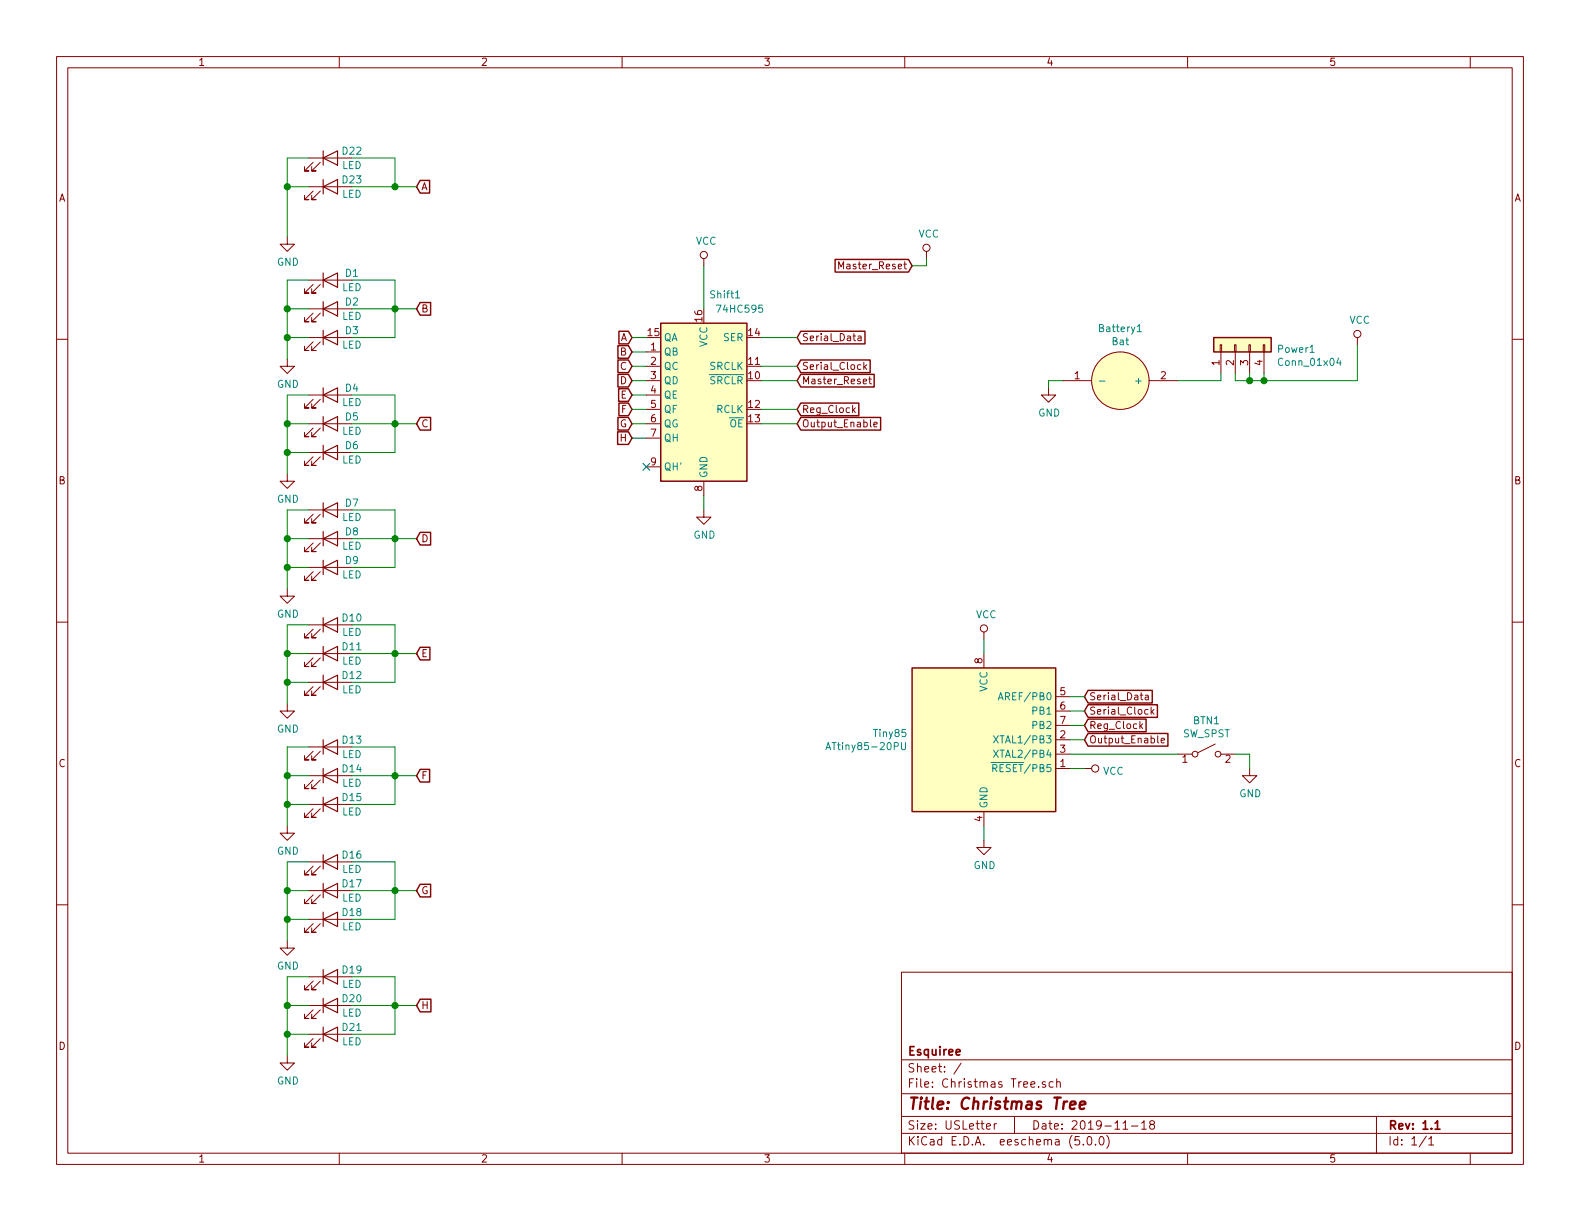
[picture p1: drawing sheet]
<svg xmlns="http://www.w3.org/2000/svg" width="279mm" height="216mm" viewBox="0 0 279 216" stroke-linecap="round" stroke-linejoin="round" font-family="sans-serif">
<g fill="none" stroke="#840000" stroke-width=".18">
<path d="M10 10h259.4v195.9h-259.4zM12 12h255.4v191.9h-255.4zM60 10v2M110 10v2M160 10v2M210 10v2M260 10v2M54.6 27.9h7.6M54.6 33h7.6M55.4 28.7l-1.6 1.5h.8h-.8v-.7M55.4 33.8l-1.6 1.5h.8h-.8v-.8M56.6 28.7l-1.5 1.5h.8h-.8v-.7"/>
<path d="M56.6 33.8l-1.5 1.5h.8h-.8v-.8M10 60h2M50.8 41.9v1.3h1.3l-1.3 1.3-1.3-1.3h1.3M54.6 49.5h7.6M54.6 54.6h7.6M54.6 59.7h7.6M55.4 50.3l-1.6 1.5h.8h-.8v-.7M55.4 55.4l-1.6 1.5h.8h-.8v-.8M56.6 50.3l-1.5 1.5h.8h-.8v-.7M56.6 55.4l-1.5 1.5h.8h-.8v-.8M124.5 45.7v1.3M148.3 47.5v-1.2l.4 .9 .5-.9v1.2"/>
<path d="M151.7 59.5h.5l.1 .7M152.3 59.7l-.4 .1-.2 .1v.3h.6M163.8 44.5v1.2M240 59.7v1.3M267.4 60h2M50.8 63.5v1.3h1.3l-1.3 1.2-1.3-1.2h1.3M54.6 69.9h7.6M54.6 74.9h7.6M55.4 60.5l-1.6 1.5h.8h-.8v-.8M55.4 70.6l-1.6 1.5h.8h-.8v-.7M55.4 75.7l-1.6 1.5h.8h-.8v-.7M56.6 60.5l-1.5 1.5h.8h-.8v-.8"/>
<path d="M56.6 70.6l-1.5 1.5h.8h-.8v-.7M56.6 75.7l-1.5 1.5h.8h-.8v-.7M114.3 67.3h2.5M114.3 62.2h2.5M114.3 64.8h2.5M114.3 69.9h2.5M114.3 72.4h2.5M114.3 74.9h2.5M114.3 77.5h2.5M150.9 72.5l.4 .4M151.3 72.1l-.5 .5M152.8 64.1v1.2"/>
<path d="M152.9 64.8l.4 .5M153.3 64.5l-.5 .5M153.6 67h.5M153.8 66.6v1.1l.3 .2M154.5 75.1l.6-.1v-.3h-.4l-.2 .1 .1 .6h.5M185.4 68.6v1.3h1.3l-1.3 1.2-1.3-1.2h1.3M188 67.3h5M203.2 67.3h5.1M215.8 61h.2v1.2h-.2zM215.9 62.2v3.8M218.3 61h.3v1.2h-.3zM218.4 62.2v3.8"/>
<path d="M220.9 61h.2v1.2h-.2zM221 62.2v3.8M223.4 61h.2v1.2h-.2zM223.5 62.2v3.8M50.8 83.8v1.3h1.3l-1.3 1.3-1.3-1.3h1.3M54.6 80h7.6M54.6 90.2h7.6M54.6 95.3h7.6M55.4 80.8l-1.6 1.5h.8h-.8v-.8M55.4 90.9l-1.6 1.6h.8h-.8v-.8M55.4 96l-1.6 1.5h.8h-.8v-.7M56.6 80.8l-1.5 1.5h.8h-.8v-.8"/>
<path d="M56.6 90.9l-1.5 1.6h.8h-.8v-.8M56.6 96l-1.5 1.5h.8h-.8v-.7M114.3 82.6h2.5M124.5 90.2v1.2h1.2l-1.2 1.3-1.3-1.3h1.3M124.5 85.1v2.5M10 110h2M50.8 104.1v1.3h1.3l-1.3 1.3-1.3-1.3h1.3M54.6 100.3h7.6M54.6 110.5h7.6M54.6 115.6h7.6M55.4 101.1l-1.6 1.5h.8h-.8v-.7M55.4 111.3l-1.6 1.5h.8h-.8v-.8"/>
<path d="M55.4 116.3l-1.6 1.6h.8h-.8v-.8M56.6 101.1l-1.5 1.5h.8h-.8v-.7M56.6 111.3l-1.5 1.5h.8h-.8v-.8M56.6 116.3l-1.5 1.6h.8h-.8v-.8M174 111.8v1.2M174 115.6v2.5M267.4 110h2M50.8 124.5v1.2h1.3l-1.3 1.3-1.3-1.3h1.3M54.6 120.7h7.6M54.6 132.1h7.6M54.6 137.2h7.6M55.4 121.4l-1.6 1.5h.8h-.8v-.7"/>
<path d="M55.4 132.8l-1.6 1.6h.8h-.8v-.8M55.4 137.9l-1.6 1.5h.8h-.8v-.7M56.6 121.4l-1.5 1.5h.8h-.8v-.7M56.6 132.8l-1.5 1.6h.8h-.8v-.8M56.6 137.9l-1.5 1.5h.8h-.8v-.7M186.7 135.9h2.5M186.7 130.8h2.5M186.7 133.4h2.5M186.7 123.2h2.5M186.7 125.7h2.5M186.7 128.3h2.5M191.8 135.9h1.2"/>
<path d="M201.7 128.3l.4 .5M202.1 128l-.5 .5M202.5 123h.5l.1 .7M203.1 123.2l-.4 .1-.2 .1v.3h.6M203.6 125v1.3M203.7 125.8l.4 .5M204.1 125.5l-.5 .4M205.3 130.9l.6-.1v-.2l-.4-.1-.2 .2 .1 .6h.5M208.3 133.4h2.5M214.9 131.6l-3.1 1.5M215.9 133.4h2.5M221 135.9v1.3h1.2l-1.2 1.2-1.3-1.2h1.3"/>
<path d="M10 160h2M50.8 146.1v1.2h1.3l-1.3 1.3-1.3-1.3h1.3M54.6 142.2h7.6M54.6 152.4h7.6M54.6 157.5h7.6M55.4 143l-1.6 1.5h.8h-.8v-.7M55.4 153.2l-1.6 1.5h.8h-.8v-.8M55.4 158.2l-1.6 1.6h.8h-.8v-.8M56.6 143l-1.5 1.5h.8h-.8v-.7M56.6 153.2l-1.5 1.5h.8h-.8v-.8M56.6 158.2l-1.5 1.6h.8h-.8v-.8M174 148.6v1.3h1.3l-1.3 1.2-1.3-1.2h1.3"/>
<path d="M174 143.5v2.6M267.4 160h2M50.8 166.4v1.2h1.3l-1.3 1.3-1.3-1.3h1.3M54.6 162.6h7.6M54.6 172.7h7.6M54.6 177.8h7.6M55.4 163.3l-1.6 1.5h.8h-.8v-.7M55.4 173.5l-1.6 1.5h.8h-.8v-.8M55.4 178.6l-1.6 1.5h.8h-.8v-.8M56.6 163.3l-1.5 1.5h.8h-.8v-.7M56.6 173.5l-1.5 1.5h.8h-.8v-.8M56.6 178.6l-1.5 1.5h.8h-.8v-.8"/>
<path d="M159.4 171.9h108v32h-108zM50.8 186.7v1.3h1.3l-1.3 1.2-1.3-1.2h1.3M54.6 182.9h7.6M55.4 183.6l-1.6 1.6h.8h-.8v-.8M56.6 183.6l-1.5 1.6h.8h-.8v-.8M159.4 197.4h108M159.4 193.4h108M159.4 187.4h108M170 188l-1.3 1.9M174.4 199.2l.8-.2-.1-.2-.4-.1-.3 .2 .1 .7h.6M175.8 198.7v1M176.2 198.7l-.3 .1-.1 .2"/>
<path d="M179.4 197.4v3M183.7 192.1v.2M184.9 191.3h-.4l-.2 .2 .1 .2 .5 .1v.4h-.6M186.2 191.3h-.4l-.3 .2 .1 .6 .2 .2 .4-.1M186.9 191.4l.2-.1h.4v1M186.9 190.8v1.5M198.6 199.7h.8M200.1 199.1h1.1M201.9 198.6l.4-.4v1.5M201.9 199.7h.8M203.6 198.8l-.3-.3 .1-.2 .2-.1h.4l.2 .3-.1 .2-.6 .2a.48 .48 0 0 0-.1 .6l.2 .2 .5-.2a.48 .48 0 0 0-.1-.6l-.1-.1M243.4 197.4v6.5"/>
<path d="M60 203.9v2M110 203.9v2M159.4 200.4h108M160 203.9v2M190.9 201h-.8v.7l.2-.2 .5 .1 .1 .2v.5l-.2 .2-.6-.2M191.6 202.3v.2M192.4 201h.3a.94 .94 0 0 1 0 1.5 .82 .82 0 0 1-.3-1.5zM193.7 202.3v.2M194.6 201h.1a.8 .8 0 0 1 .5 .7 .8 .8 0 0 1-.5 .8 1 1 0 0 1-.1-1.5zM195.7 200.8a1.71 1.71 0 0 1 0 2.2M210 203.9v2M252.2 200.9l-1.2 1.9"/>
<path d="M252.7 201.4l.4-.4v1.5M252.7 202.5h.8M260 203.9v2"/>
<circle cx="124.5" cy="45.1" r=".63"/>
<circle cx="163.8" cy="43.8" r=".63"/>
<circle cx="240" cy="59.1" r=".63"/>
<circle cx="198.1" cy="67.3" r="5.1"/>
<circle cx="174" cy="111.1" r=".63"/>
<circle cx="193.7" cy="135.9" r=".63"/>
<circle cx="211.3" cy="133.4" r=".51"/>
<circle cx="215.4" cy="133.4" r=".51"/>
</g>
<path d="M253.8 198.6l.4-.4v1.5M253.8 199.7h.8" fill="none" stroke="#840000" stroke-width=".3"/>
<path d="M189.2 195.4l1-.2-.1-.4h-.7l-.2 1 .2 .3 .6-.1M190.9 195.4l1-.2v-.4h-.6l-.3 .2v1l.1 .1 .6-.1" fill="none" stroke="#840000" stroke-width=".41"/>
<g fill="#ffffc2" stroke="#ffffc2" stroke-width=".18">
<path d="M161.3 118.1h25.4v25.4h-25.4z"/>
<path d="M214.6 59.7h10.2v2.5h-10.2z"/>
<path d="M116.8 57.2h15.3v27.9h-15.3z"/>
<circle cx="198.1" cy="67.3" r="5.1"/>
</g>
<g fill="none" stroke="#840000" stroke-width=".25">
<path d="M74.3 31.9h1.7v2.2h-1.7l-.6-1.1zM74.3 53.5h1.8v2.2h-1.8l-.6-1.1zM109.4 58.6h1.7l.7 1.1-.7 1.1h-1.7zM116.8 57.2h15.3v27.9h-15.3zM141.6 58.6h11.4v2.2h-11.4l-.6-1.1zM147.7 45.9h13l.6 1.1-.6 1.1h-13zM214.6 59.7h10.2v2.5h-10.2zM74.3 73.8h1.8v2.2h-1.8l-.6-1.1zM109.2 76.4h1.9l.7 1.1-.7 1.1h-1.9zM109.3 61.1h1.8l.7 1.1-.7 1.1h-1.8zM109.3 63.7h1.8l.7 1.1-.7 1.1h-1.8zM109.3 66.2h1.8l.7 1.1-.7 1.1h-1.8z"/>
<path d="M109.3 73.8h1.8l.7 1.1-.7 1.1h-1.8zM109.4 68.7h1.7l.7 1.2-.7 1.1h-1.7zM109.4 71.3h1.7l.7 1.1-.7 1.1h-1.7zM141.6 63.7h12.3v2.2h-12.3l-.6-1.1zM141.6 71.3h10.3v2.2h-10.3l-.6-1.1zM141.6 73.8h14.1v2.2h-14.1l-.6-1.1zM141.6 66.2h13v2.2h-13l-.6-1.1zM74.3 94.1h1.8v2.3h-1.8l-.6-1.1zM74.3 114.5h1.7v2.2h-1.7l-.6-1.1zM161.3 118.1h25.4v25.4h-25.4zM74.3 136h1.7v2.3h-1.7l-.6-1.1zM192.4 122.1h11.4v2.2h-11.4l-.6-1.1z"/>
<path d="M192.4 124.6h12.3v2.2h-12.3l-.6-1.1zM192.4 127.2h10.3v2.2h-10.3l-.6-1.1zM192.4 129.7h14.1v2.2h-14.1l-.6-1.1zM74.3 156.4h1.8v2.2h-1.8l-.6-1.1zM74.3 176.7h1.9v2.2h-1.9l-.6-1.1z"/>
</g>
<g fill="none" stroke="#008484" stroke-width=".18">
<path d="M130.1 52.7h.7M201.1 57.7l.4-.3v1.2M201.1 58.6h.7M194.4 67.4h1M231.7 62.3h.7M236.7 63.3l-.3 .9h.8M237 63.8v.8M146 132.6l.5-1.3 .4 1.3M146.2 132.2h.6M159.4 131.3v1l.2 .3 .4-.1 .1-.2v-1M175.3 134.8h1.2M175.6 135.8h.6l.1-.2-.1-.3-.2-.1h-.4v1.2"/>
<path d="M175.7 130.1l.8 1.3M175.7 132.6l.8 1.3M175.9 135.8l.4 .6M176.5 123.7l.5-1.2 .4 1.2M176.5 130.1l-.8 1.3M176.5 132.6l-.8 1.3M176.7 123.4h.6"/>
</g>
<g fill="none" stroke="#008400" stroke-width=".18">
<path d="M50.8 33h3.8M54.6 27.9h-3.8v14M62.2 27.9h7.6v5.1M62.2 33h11.5M50.8 59.7h3.8M50.8 54.6h3.8M54.6 49.5h-3.8v14M62.2 49.5h7.6v10.2h-7.6M62.2 54.6h11.5M111.8 59.7h2.5M124.5 47v7.6M134.6 59.7h6.4"/>
<path d="M163.8 45.7v1.3h-2.5M50.8 74.9h3.8M54.6 69.9h-3.8v13.9M62.2 74.9h11.5M62.2 69.9h7.6v10.1h-7.6M111.8 67.3h2.5M111.8 64.8h2.5M111.8 72.4h2.5M111.8 74.9h2.5M111.8 62.2h2.5M111.8 69.9h2.5M111.8 77.5h2.5"/>
<path d="M134.6 67.3h6.4M134.6 64.8h6.4M134.6 72.4h6.4M134.6 74.9h6.4M188 67.3h-2.6v1.3M215.9 66v1.3h-7.6M221 66v1.3M223.5 66v1.3M240 61v6.3h-21.6v-1.3M50.8 80h3.8M50.8 95.3h3.8M54.6 90.2h-3.8v13.9"/>
<path d="M62.2 90.2h7.6v10.1h-7.6M62.2 95.3h11.5M124.5 87.6v2.6M50.8 100.3h3.8M50.8 115.6h3.8M54.6 110.5h-3.8v14M62.2 110.5h7.6v10.2h-7.6M62.2 115.6h11.5M174 113v2.6M50.8 120.7h3.8M50.8 137.2h3.8M54.6 132.1h-3.8v14"/>
<path d="M62.2 132.1h7.6v10.1h-7.6M62.2 137.2h11.5M189.2 135.9h2.6M189.2 133.4h19.1M189.2 130.8h2.6M189.2 128.3h2.6M189.2 125.7h2.6M189.2 123.2h2.6M218.4 133.4h2.6v2.5M50.8 142.2h3.8M50.8 157.5h3.8M54.6 152.4h-3.8v14"/>
<path d="M62.2 152.4h7.6v10.2h-7.6M62.2 157.5h11.5M174 146.1v2.5M50.8 162.6h3.8M50.8 177.8h3.8M54.6 172.7h-3.8v14M62.2 172.7h7.6v10.2h-7.6M62.2 177.8h11.5M50.8 182.9h3.8"/>
</g>
<g fill="#008400" stroke="#008400" stroke-width=".25">
<circle cx="221" cy="67.3" r=".51"/>
<circle cx="223.5" cy="67.3" r=".51"/>
<circle cx="50.8" cy="54.6" r=".51"/>
<circle cx="50.8" cy="59.7" r=".51"/>
<circle cx="69.9" cy="54.6" r=".51"/>
<circle cx="50.8" cy="74.9" r=".51"/>
<circle cx="50.8" cy="80" r=".51"/>
<circle cx="69.9" cy="74.9" r=".51"/>
<circle cx="50.8" cy="95.3" r=".51"/>
<circle cx="50.8" cy="100.3" r=".51"/>
<circle cx="69.9" cy="95.3" r=".51"/>
<circle cx="50.8" cy="115.6" r=".51"/>
<circle cx="50.8" cy="120.7" r=".51"/>
<circle cx="69.9" cy="115.6" r=".51"/>
<circle cx="50.8" cy="137.2" r=".51"/>
<circle cx="50.8" cy="142.2" r=".51"/>
<circle cx="69.9" cy="137.2" r=".51"/>
<circle cx="50.8" cy="157.5" r=".51"/>
<circle cx="50.8" cy="162.6" r=".51"/>
<circle cx="69.9" cy="157.5" r=".51"/>
<circle cx="50.8" cy="177.8" r=".51"/>
<circle cx="50.8" cy="182.9" r=".51"/>
<circle cx="69.9" cy="177.8" r=".51"/>
<circle cx="50.8" cy="33" r=".51"/>
<circle cx="69.9" cy="33" r=".51"/>
</g>
<g fill="none" stroke="#840000" stroke-width=".2">
<path d="M57.1 27.9l2.6-1.2v2.5zM57.1 33l2.6-1.2v2.5zM57.1 26.7v2.5M57.1 31.8v2.5M57.1 49.5l2.6-1.2v2.5zM57.1 54.6l2.6-1.3v2.6zM57.1 59.7l2.6-1.3v2.6zM57.1 48.3v2.5M57.1 53.3v2.6M57.1 58.4v2.6M57.1 69.9l2.6-1.3v2.5zM57.1 74.9l2.6-1.2v2.5z"/>
<path d="M57.1 68.6v2.5M57.1 73.7v2.5M57.1 78.7v2.6M57.1 80l2.6-1.3v2.6zM57.1 90.2l2.6-1.3v2.5zM57.1 95.3l2.6-1.3v2.5zM57.1 88.9v2.5M57.1 94v2.5M57.1 99.1v2.5M57.1 100.3l2.6-1.2v2.5zM57.1 110.5l2.6-1.3v2.6zM57.1 115.6l2.6-1.3v2.5z"/>
<path d="M57.1 109.2v2.6M57.1 114.3v2.5M57.1 119.4v2.5M57.1 120.7l2.6-1.3v2.5zM57.1 132.1l2.6-1.3v2.6zM57.1 137.2l2.6-1.3v2.5zM57.1 130.8v2.6M57.1 135.9v2.5M57.1 142.2l2.6-1.2v2.5zM57.1 152.4l2.6-1.3v2.6zM57.1 157.5l2.6-1.3v2.6zM57.1 141v2.5"/>
<path d="M57.1 151.1v2.6M57.1 156.2v2.6M57.1 162.6l2.6-1.3v2.5zM57.1 172.7l2.6-1.2v2.5zM57.1 177.8l2.6-1.3v2.6zM57.1 161.3v2.5M57.1 171.5v2.5M57.1 176.5v2.6M57.1 182.9l2.6-1.3v2.6zM57.1 181.6v2.6"/>
</g>
<path d="M113.7 81.9l1.2 1.3M114.9 81.9l-1.2 1.3" fill="none" stroke="#000084" stroke-width=".18"/>
<text font-size="2.8" fill="#840000" x="160.4" y="196.2">Title: Christmas Tree</text>
<g font-size="2.1" fill="#840000">
<text x="160.4" y="189.6">Sheet: /</text>
<text x="160.4" y="186.6">Esquiree</text>
<text x="160.4" y="192.3">File: Christmas Tree.sch</text>
<text x="160.4" y="202.5">KiCad E.D.A. eeschema (5.0.0)</text>
<text x="160.4" y="199.7">Size: USLetter</text>
<text x="182.4" y="199.7">Date: 2019-11-18</text>
<text x="245.4" y="199.7">Rev: 1.1</text>
<text x="245.4" y="202.5">Id: 1/1</text>
</g>
<g font-size="1.8" fill="#840000">
<text x="35" y="11.6">1</text>
<text x="85" y="11.6">2</text>
<text x="135" y="11.6">3</text>
<text x="185" y="11.6">4</text>
<text x="235" y="11.6">5</text>
<text x="10.4" y="35.6">A</text>
<text x="74.4" y="33.7">A</text>
<text x="267.8" y="35.6">A</text>
<text x="149" y="47.6">Master_Reset</text>
<text x="74.4" y="55.2">B</text>
<text x="114.6" y="59.4">15</text>
<text x="124.2" y="56.8" transform="rotate(-90 124.2 56.8)">16</text>
<text x="132.4" y="59.4">14</text>
<text x="109.7" y="60.3">A</text>
<text x="109.7" y="62.9">B</text>
<text x="109.7" y="65.4">C</text>
<text x="115.1" y="62">1</text>
<text x="115.1" y="64.5">2</text>
<text x="132.4" y="64.5">11</text>
<text x="141.8" y="60.3">Serial_Data</text>
<text x="141.8" y="65.4">Serial_Clock</text>
<text x="215.6" y="64.6" transform="rotate(-90 215.6 64.6)">1</text>
<text x="218.2" y="64.6" transform="rotate(-90 218.2 64.6)">2</text>
<text x="220.7" y="64.6" transform="rotate(-90 220.7 64.6)">3</text>
<text x="223.3" y="64.6" transform="rotate(-90 223.3 64.6)">4</text>
<text x="109.7" y="67.9">D</text>
<text x="109.8" y="70.5">E</text>
<text x="115.1" y="67.1">3</text>
<text x="115.1" y="69.6">4</text>
<text x="132.4" y="67.1">10</text>
<text x="141.8" y="67.9">Master_Reset</text>
<text x="190" y="67.1">1</text>
<text x="205.3" y="67.1">2</text>
<text x="74.4" y="75.6">C</text>
<text x="109.6" y="75.6">G</text>
<text x="109.9" y="73">F</text>
<text x="115.1" y="72.1">5</text>
<text x="115.1" y="74.7">6</text>
<text x="115.1" y="77.2">7</text>
<text x="132.4" y="72.1">12</text>
<text x="132.4" y="74.7">13</text>
<text x="141.8" y="73">Reg_Clock</text>
<text x="141.8" y="75.6">Output_Enable</text>
<text x="109.7" y="78.1">H</text>
<text x="115.1" y="82.3">9</text>
<text x="10.4" y="85.6">B</text>
<text x="124.2" y="86.8" transform="rotate(-90 124.2 86.8)">8</text>
<text x="267.8" y="85.6">B</text>
<text x="74.4" y="95.9">D</text>
<text x="74.4" y="116.2">E</text>
<text x="173.7" y="117.3" transform="rotate(-90 173.7 117.3)">8</text>
<text x="187.5" y="122.9">5</text>
<text x="187.5" y="125.5">6</text>
<text x="192.6" y="123.8">Serial_Data</text>
<text x="187.5" y="130.6">2</text>
<text x="187.5" y="128">7</text>
<text x="192.6" y="126.4">Serial_Clock</text>
<text x="192.6" y="128.9">Reg_Clock</text>
<text x="192.6" y="131.4">Output_Enable</text>
<text x="10.4" y="135.6">C</text>
<text x="74.4" y="137.8">F</text>
<text x="187.5" y="135.6">1</text>
<text x="187.5" y="133.1">3</text>
<text x="209.1" y="134.9">1</text>
<text x="216.7" y="134.9">2</text>
<text x="267.8" y="135.6">C</text>
<text x="173.7" y="145.3" transform="rotate(-90 173.7 145.3)">4</text>
<text x="74.4" y="158.1">G</text>
<text x="74.4" y="178.4">H</text>
<text x="10.4" y="185.6">D</text>
<text x="267.8" y="185.6">D</text>
<text x="35" y="205.5">1</text>
<text x="85" y="205.5">2</text>
<text x="135" y="205.5">3</text>
<text x="185" y="205.5">4</text>
<text x="235" y="205.5">5</text>
</g>
<g font-size="1.8" fill="#008484">
<text x="60.5" y="29.9">LED</text>
<text x="60.6" y="27.4">D22</text>
<text x="60.5" y="35">LED</text>
<text x="60.6" y="32.4">D23</text>
<text x="49" y="47">GND</text>
<text x="123" y="43.3">VCC</text>
<text x="162.4" y="42">VCC</text>
<text x="60.5" y="51.5">LED</text>
<text x="61.1" y="48.9">D1</text>
<text x="125.8" y="52.8">Shift1</text>
<text x="60.5" y="56.6">LED</text>
<text x="61.1" y="54">D2</text>
<text x="61.1" y="59.1">D3</text>
<text x="127.1" y="55.3">74HC595</text>
<text x="194.6" y="58.7">Battery1</text>
<text x="238.6" y="57.3">VCC</text>
<text x="60.5" y="61.6">LED</text>
<text x="117.3" y="62.9">QB</text>
<text x="117.3" y="60.3">QA</text>
<text x="117.3" y="65.4">QC</text>
<text x="125.1" y="61.4" transform="rotate(-90 125.1 61.4)">VCC</text>
<text x="125.5" y="65.4">SRCLK</text>
<text x="127.9" y="60.3">SER</text>
<text x="196.7" y="61">Bat</text>
<text x="226.1" y="62.4">Power1</text>
<text x="226.4" y="64.7">Conn_01x04</text>
<text x="49" y="68.6">GND</text>
<text x="60.5" y="71.8">LED</text>
<text x="61.1" y="69.3">D4</text>
<text x="117.3" y="67.9">QD</text>
<text x="117.3" y="70.5">QE</text>
<text x="125.5" y="67.9">SRCLR</text>
<text x="201.1" y="67.9">+</text>
<text x="60.5" y="76.9">LED</text>
<text x="61.1" y="74.3">D5</text>
<text x="117.3" y="73">QF</text>
<text x="117.3" y="75.6">QG</text>
<text x="126.7" y="73">RCLK</text>
<text x="129" y="75.6">OE</text>
<text x="183.6" y="73.7">GND</text>
<text x="60.5" y="82">LED</text>
<text x="61.1" y="79.4">D6</text>
<text x="117.3" y="78.1">QH</text>
<text x="117.3" y="83.2">QH'</text>
<text x="49" y="88.9">GND</text>
<text x="61.1" y="89.6">D7</text>
<text x="125.1" y="84.6" transform="rotate(-90 125.1 84.6)">GND</text>
<text x="60.5" y="92.1">LED</text>
<text x="61.1" y="94.7">D8</text>
<text x="122.6" y="95.2">GND</text>
<text x="60.5" y="97.2">LED</text>
<text x="61.1" y="99.7">D9</text>
<text x="60.5" y="102.3">LED</text>
<text x="49" y="109.2">GND</text>
<text x="60.5" y="112.4">LED</text>
<text x="60.6" y="109.9">D10</text>
<text x="172.6" y="109.3">VCC</text>
<text x="60.5" y="117.5">LED</text>
<text x="60.6" y="115">D11</text>
<text x="60.5" y="122.6">LED</text>
<text x="60.6" y="120.1">D12</text>
<text x="174.6" y="122.4" transform="rotate(-90 174.6 122.4)">VCC</text>
<text x="177.4" y="123.8">AREF/PB0</text>
<text x="49" y="129.5">GND</text>
<text x="60.6" y="131.5">D13</text>
<text x="154.6" y="130.3">Tiny85</text>
<text x="176.7" y="131.4">XTAL1/PB3</text>
<text x="182.8" y="126.4">PB1</text>
<text x="182.8" y="128.9">PB2</text>
<text x="209.1" y="130.4">SW_SPST</text>
<text x="211" y="128.1">BTN1</text>
<text x="60.5" y="134">LED</text>
<text x="60.6" y="136.6">D14</text>
<text x="147" y="132.6">ATtiny85-20PU</text>
<text x="176.4" y="136.5">RESET/PB5</text>
<text x="176.7" y="134">XTAL2/PB4</text>
<text x="195" y="137">VCC</text>
<text x="60.5" y="139.1">LED</text>
<text x="60.6" y="141.7">D15</text>
<text x="174.6" y="143" transform="rotate(-90 174.6 143)">GND</text>
<text x="219.2" y="141">GND</text>
<text x="60.5" y="144.2">LED</text>
<text x="49" y="151.1">GND</text>
<text x="60.5" y="154.4">LED</text>
<text x="60.6" y="151.8">D16</text>
<text x="172.2" y="153.7">GND</text>
<text x="60.5" y="159.4">LED</text>
<text x="60.6" y="156.9">D17</text>
<text x="60.6" y="162">D18</text>
<text x="60.5" y="164.5">LED</text>
<text x="49" y="171.4">GND</text>
<text x="60.6" y="172.1">D19</text>
<text x="60.5" y="174.7">LED</text>
<text x="60.5" y="179.8">LED</text>
<text x="60.6" y="177.2">D20</text>
<text x="60.5" y="184.8">LED</text>
<text x="60.6" y="182.3">D21</text>
<text x="49" y="191.8">GND</text>
</g>
</svg>
